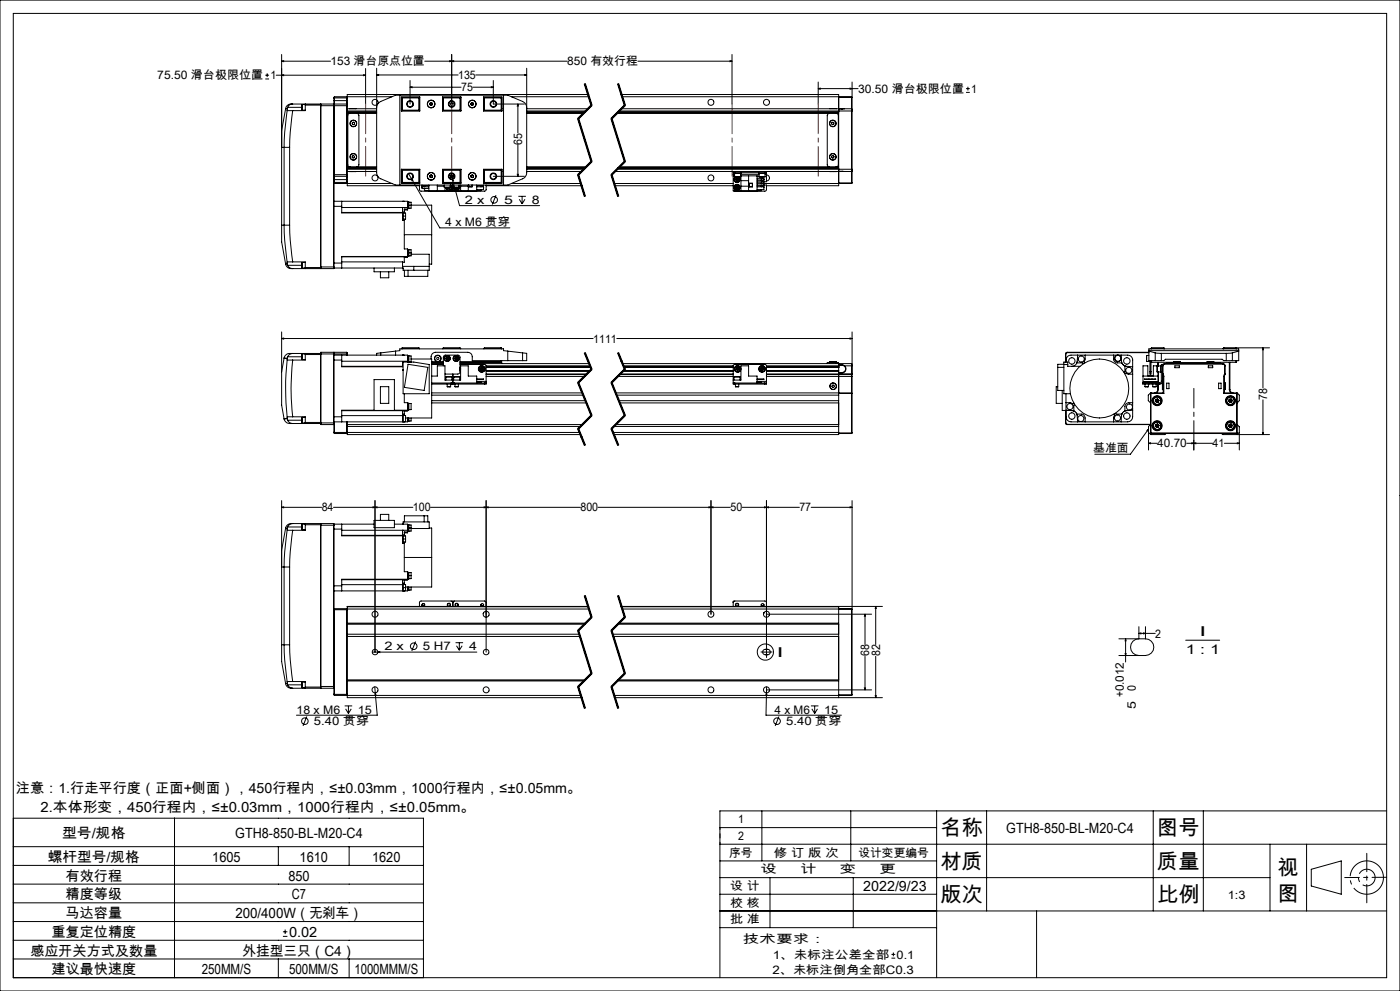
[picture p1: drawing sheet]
<svg xmlns="http://www.w3.org/2000/svg" width="420mm" height="297mm" viewBox="0 0 420 297" stroke-linecap="round" stroke-linejoin="round" font-family="sans-serif">
<g fill="none" stroke="#000" stroke-width=".3">
<path d="M0 0h420v297h-420zM4 4h412v289h-412zM84.5 18.3l.6-.1v.3zM84.5 18.3h14.7M84.5 16.3v51.2M134.9 18.2l.6 .1-.6 .2zM135.5 18.3l.6-.1v.3zM135.5 16.3v14.9M170.2 18.3h-42.8M191.4 18.3h28.2M219 18.2l.6 .1-.6 .2zM219.6 16.3v14.9"/>
<path d="M79.6 23.7h1.1M79.6 22.5h1.1M80.2 22v1.1M82.9 22.5h26.8M84.5 22.5l.6-.1v.3zM85.7 32.6l-1.2 6.6v5h.7M85.7 32.6h.4M86.1 33.1l-.7 6.5-.2 4.6M86.1 33.1l1.7 .1M86.1 32.6v.5M86.3 32.2l-.2 .4M86.3 32.2h4.3"/>
<path d="M87.8 31.2h-.3a1.61 1.61 0 0 0-1.8 1.4M87.8 33.2l-.7 6.5-.2 4.5M87.8 31.2l8.4 .1M87.8 31.2l-.8 .2-.7 .8M90.6 31.3v1.7M90.6 31.3h1M90.6 33h1M91.6 31.2v.3M91.6 31.5v1.7h-3.8M91.6 31.5h4.6M96.2 31.3v.4M96.2 31.7v48.3"/>
<path d="M96.2 31.7h8M96.3 31.2v49.3M96.3 31.2h3.8M96.3 31.2l-.1 .1M100.1 31.2v49.3M100.1 31.2l.1 .1M100.2 31.3v48.7M100.2 30.2v1.1M100.2 29.4h4M100.2 30.2h4M100.3 31.2v21.6M100.3 29v2.2"/>
<path d="M100.3 31.2h3.7M100.3 29l-.1 1.2M100.3 29h3.7M100.3 31.2l-.1 .1M104 31.2v21.6M104 29v2.2M104 31.2l.2 .1M104 29l.2 .2M104.2 31.3v.4M104.2 31.7v20.6M104.2 34h8.8M104.2 33.7h8.8"/>
<path d="M104.2 32.6h8.8M104.2 29h13.4M104.2 33.3h8.8M104.2 33.6h8.8M104.8 32.6h2M105 34l-.5 .2-.1 .3v15l.1 .3 .5 .2M105.7 36.8l.3-.2 .4 .3-.1 .3-.4 .2-.2-.3zM107 34l.5 .2 .2 .3v15l-.2 .3-.5 .2M109.1 22.4l.6 .1-.6 .2zM109.7 20.5v10.7M113 22.5l.6-.2v.3zM113 20.5v31.6l.9 1.3 4.8 2.1h33.6l5.1-2.3 .6-1.5v-31.2"/>
<path d="M113 22.5h24.4M113 32.2l.3-1.1 .6-.5 4.8-2.1h33.6l4.8 2.1 .8 .9 .1 .7M119.9 28.5v27M120.4 32.6h.1M120.4 29.1h5.5v4.2h-5.5zM120.5 29.3v4M120.5 29.3h5.2M120.7 29.2v4M120.7 29.2h5.2M120.7 33.2h5.2M120.7 29.2l-.2 .1M123 26.1l.6-.1v.3z"/>
<path d="M123 24.1v7.1M123 26.1h15.3M125.7 29.3l.1-.1v4l-.1-.2M125.7 33h-5.2l.2 .2M125.7 29.3v3.7M129 31.4l.3 .1M129 31v.4M129.3 30.8l.4 .2M129.3 30.8l-.3 .2M129.7 31.4l-.4 .1M129.7 31v.4M132.8 29.1h5.5v4.2h-5.5z"/>
<path d="M132.8 29.2h5.5M132.8 33.2h5.5M133 29.3v3.7M133 29.3l-.1-.1v4l.1-.2M133 33h5M133 29.3h5M138 29.3l.2-.1v4l-.2-.2M138 29.3v3.7M141.3 31.4l.4 .1M141.3 31v.4M141.7 30.8l.3 .2M141.7 30.8l-.4 .2"/>
<path d="M141.9 26.1h6.1M142 31.4l-.3 .1M142 31v.4M142.7 22.5h15.3M145.1 29.1h5.5v4.2h-5.5zM145.1 29.2h5.3M145.1 33.2h5.3M145.3 29.3v3.7M145.3 29.3l-.1-.1v4l.1-.2M145.3 33h5.2l-.1 .2M145.3 29.3h5.2M147.4 26l.6 .1-.6 .2z"/>
<path d="M148 24.1v7.1h9.3M150.4 29.2v4M150.4 29.2l.1 .1M150.5 29.3v4M150.5 32.6h.1M151.1 28.5v27M153.5 29h23.1M155.4 31.2l.1 .6h-.3zM155.4 31.2v8.6M157.4 22.3l.6 .2-.6 .1zM158 34h17M158 33.7h17.3"/>
<path d="M158 32.6h18.4M158 33.3h17.8M158 33.6h17.4M173.3 35.6l4 12.9M173.6 35.5l4 12.8M175.3 25.2l2 6.4M175.5 25.1l2 6.5-4 4 4 12.8-4 4 2 6.4M175.6 25.1l2 6.4M176.4 28.3h-72.2v3M177.3 31.4l-4 4M177.6 31.7l-4 4M183.3 35.6l4 12.9"/>
<path d="M183.6 35.5l4 12.8M185 34h66.6M185.3 25.2l2 6.4M185.3 33.7h66.3M185.4 33.6h66.2M185.5 25.1l2 6.5-4 4 4 12.8-4 4 2 6.4M185.6 25.1l2 6.4M185.7 33.3h69.7M186.4 28.3h65.2v5M186.4 32.6h66.2M186.6 29h68.8M187.3 31.4l-4 4"/>
<path d="M187.6 31.7l-4 4M245.5 26.6l.6-.2v.3zM245.5 26.6h11.9M245.5 24.6v6.6M248.8 34l-.3 .1-.3 .4v15l.3 .4 .3 .1M249 32.6h1.9M249.5 36.8l.4-.2 .3 .2v.4l-.4 .2-.3-.3zM250.9 34l.4 .2 .2 .3v15l-.2 .3-.4 .2M251.6 33.3v17.4M251.6 29.2h3.8M252.6 32.7h-1v.6M252.6 32.6h.8"/>
<path d="M252.6 32.6v.1M253.3 32.6l-.7 .1M253.3 32.6h2.1M255 26.4l.6 .2-.6 .1zM255.4 33.3h.2M255.4 32.6v.7M255.4 32.6l.2 .2M255.4 29v.2M255.4 29l.2 .1-.2 .1M255.4 29.2v3.4M255.4 33.3v17.4M255.6 24.6v8.2"/>
<path d="M255.6 32.8v.5M255.6 33.3v17.4M289.8 27.7h1.1M289.8 26.6h1.1M290.4 26v1.1M85.2 44.2h1.7M85.2 44.2v23.3M86.9 44.2v23.3M100.2 54.6h4M100.2 52.3h4M100.2 52.7l.1 .1M100.2 53.8h4"/>
<path d="M100.2 54.8l.1 .2M100.3 52.8v2.2M100.3 52.8h3.7M100.3 55h3.7M104 52.8v2.2M104.2 52.3v.4M104.2 52.7v3h21.6M104.2 50h8.8M104.2 50.3h8.8M104.2 51.4h8.8M104.2 55h13.4M104.2 50.7h8.8"/>
<path d="M104.2 50.4h8.8M104.2 52.7l-.2 .1M104.2 54.8l-.2 .2M104.8 51.4h2M105.7 46.7l.4-.1 .3 .3-.1 .4-.4 .1-.3-.3zM120.4 51.4h.1M120.4 50.7h5.5v4.2h-5.5zM120.5 50.7v4M120.5 54.7h5.2M120.5 54.7l.2 .1M120.7 50.8v4M120.7 54.8h5.2"/>
<path d="M120.7 50.8l-.2 .2h5.2M120.7 50.8h5.2M122.6 52.1l.8 1.4M123.4 53.5l.5 .5-.3 .1zM123.4 53.5l8.5 14.8h21.1M125.7 51l.1-.2v4l-.1-.1M125.7 51v3.7M125.8 55.5v1.4l.4 .4 9.4-.1M126.6 55.5v.1h2.1M126.6 56h2.1M126.6 56v.3M126.6 56v.5h2.1"/>
<path d="M126.8 56.5h.4M127.4 55.6v.4l-.4-.3-.4 .3M127.4 56.5v.6h1.3M128.7 55.5v1.7h14.3v-1.7M129 53l.3 .2M129 52.6v.4M129.3 52.5l.4 .1M129.3 52.5l-.3 .1M129.7 53l-.4 .2M129.7 52.6v.4M131.2 55.5v1.7M131.2 55.8h2.1"/>
<path d="M132.8 50.7h5.5v4.2h-5.5zM132.8 54.8h5.5M132.8 50.8h5.5M133 51v3.7M133 54.8v.1M133 51l-.1-.2v4l.1-.1M133 51h5M133 54.7h5M133.3 56.1h1.8M133.3 55.5v.6M133.5 56.2v1M133.7 54.8v.1"/>
<path d="M134.2 56.2l.1 .3M134.3 56.5l.5 .1M134.6 56.2l-.3 .3M134.7 56.2l.1 .4M134.8 56.2l.3 .1M135.1 55.5v.6M135.1 55.9v.4M135.1 53h.3zM135.1 53l.3 .2M135.1 56.3l-.3 .3M135.2 53.1l.1 .1M135.2 55.5a.89 .89 0 0 1-.2 1.4 .89 .89 0 0 1-1.2-.7 .91 .91 0 0 0 1.3 .8 .91 .91 0 0 0 .2-1.5"/>
<path d="M135.3 52l.4 1.7M135.4 53h.1M135.4 52.7h.5M135.4 52.4v.6M135.7 53.7l.3 .5-.3 .1zM135.7 53.7l2.2 7.9h24M135.9 52.6v.5M135.9 55.5v1.7M135.9 56.1h1.8M135.9 55.5v.6M136.6 56.2v.2M136.6 56.4l.5 .2"/>
<path d="M136.9 56.2l-.3 .2M137 56.2l.1 .4M137.1 56.2l.4 .1M137.3 54.8v.1M137.4 56.2l.1 .1M137.5 56.3l-.4 .3M137.7 55.6a.9 .9 0 0 1-.4 1.4 .9 .9 0 0 1-1.2-.8 .87 .87 0 0 0 1.1 .8 .87 .87 0 0 0 .5-1.3M137.7 55.5v.6M138 51l.2-.2v4.1M138 51v3.7M138 54.8v.1M138 54.7l.2 .1"/>
<path d="M138.2 55.5v1.7M138.2 55.8h2.3M140.5 55.5v1.7M140.6 55.5v.5h1v-.5M140.6 55.5v.5M141.3 53l.4 .2M141.3 52.6v.4M141.6 55.5v.5M141.7 52.5l.3 .1M141.7 52.5l-.4 .1M142 53l-.3 .2M142 52.6v.4"/>
<path d="M143 56h2.1M144.3 55.6v.4l.4-.3 .4 .3M144.3 56.8v.3h-1.3M145.1 56v.3M145.1 50.7h5.5v4.2h-5.5zM145.1 55.5v.1h-2.1M145.1 56v.8h-2.1M145.1 54.8h5.3M145.1 50.8h5.3M145.3 51v3.7M145.3 51l-.1-.2v4l.1-.1M145.3 54.7h5.2"/>
<path d="M145.8 55.5v1.4l-.3 .4-9.4-.1M145.8 55.7h28.6M148 52.8h9.3M148.8 58.5l-1.1 2.8M150.4 50.8v4M150.4 50.8l.1 .2h-5.2M150.5 50.7v4M150.5 51.4h.1M150.5 54.7l-.1 .1M153.5 55h20.7M155.2 52.2h.3l-.1 .6zM155.4 43.4v9.4"/>
<path d="M155.5 58.8h2.3M155.8 59.7l.8 1.4M156.6 58.8v2.3M157.5 59.7l-.9 1.4M158 50h17.9M158 50.3h17.5M158 51.4h16.4M158 50.7h17.1M158 50.4h17.5M173.3 52.5l2 6.4M173.6 52.3l2 6.5M177.3 48.3l-4 4"/>
<path d="M177.6 48.5l-4 4M183.3 52.5l2 6.4M183.6 52.3l2 6.5M184.3 55h35.7M184.4 55.7h35.6M184.5 51.4h35.5M185.1 50.7h70.3M185.5 50.4h66.1M185.6 50.3h66M185.8 50h65.8M187.3 48.3l-4 4M187.6 48.5l-4 4"/>
<path d="M220 51.4h.5M220 51.7h.5M220 51.7v.5M220 51.4v.3M220 52.2v5h7.1v-4.5h-4.9M220 52.7h.4M220 52.2h.4M220.3 51.7v.3h2v-.3M220.4 53h1.7M220.4 53h1.8M220.4 52v1M220.5 51.4v.3"/>
<path d="M220.5 51.4h8.9M220.5 51.7h8.9M220.6 53.8l.3 .5M220.7 55.9v.5M220.7 55.9l.9 .4M220.7 53a.91 .91 0 0 0-.3 1.4 .91 .91 0 0 0 1.4 0 .91 .91 0 0 0-.3-1.4 .89 .89 0 0 1 .3 1.3 .89 .89 0 0 1-1.4 0 .89 .89 0 0 1 .4-1.3M220.7 56.4l.5 .2M220.8 53.4h.5M220.8 53.4l-.2 .4M220.8 53.4l.3 .4M221.1 55.6l-.4 .3M221.1 55.6l.4 .2"/>
<path d="M221.1 55.6l.1 1M221.1 53.8l-.2 .5M221.1 53.8l.3 .4M221.3 53.4l.3 .4M221.3 53.4l-.2 .4M221.4 54.2l-.5 .1M221.5 55.8l.1 .5M221.5 55.8l-.8 .6M221.6 56.3l-.4 .3M221.6 53.8l-.2 .4M221.6 53.8h-1M222.1 53h.1"/>
<path d="M222.2 52v1M222.2 52.2h5.5M222.3 52.7v4.5M222.3 55.8h2.3M222.3 54.1h2.3M224.6 52.7v4.5M224.7 54.9h1v1.1h-1zM224.7 55h1v1M227.1 53.4h2.1v.5M227.1 54.3h2.1v.5h-2.1M227.1 55.1h2.1v.5h-2.1M227.1 56h2.1"/>
<path d="M227.1 53.9h2.1M227.1 52.8h.6M227.6 51.7v.3h2v-.3M227.7 53h1.8M227.7 52v1M228.4 55.6v.4l.4-.3 .4 .3M228.4 53v.4M228.4 54.8v.3M228.4 56.8v.3h-1.3M228.4 55h27M228.6 53.4h.4M229.2 53.9a.41 .41 0 0 1-.4 .3 .41 .41 0 0 1-.4-.3v.4"/>
<path d="M229.2 53.7v.2M229.2 56v.3M229.2 55.5h.7v1.4l-.3 .4-9.4-.1M229.2 56v.8h-2.1M229.2 53.8h.1M229.4 51.4h.5M229.4 51.7h.5M229.4 51.4v.3M229.5 53h.1M229.5 52v1M229.5 52.2h.4M229.9 52.4a.9 .9 0 0 1 1 .9 .9 .9 0 0 1-1 .9"/>
<path d="M229.9 51.7v.5M229.9 51.4v.3M229.9 52.2v2.3h-.7M229.9 51.4h22.7M249 51.4h1.9M249.6 46.7l.4-.1 .2 .4-.1 .3-.4 .1-.3-.3zM251.6 50.7v5h-21.7M251.6 50.7v.6h1M251.6 54.8h3.8M252.6 51.3l.7 .1M252.6 51.4h.8M252.6 51.3v.1"/>
<path d="M253.3 51.4h2.1M255.4 50.7h.2M255.4 50.7v.7M255.4 54.8h.2M255.4 54.8v.2M255.4 51.4v3.4M255.6 50.7v.5M255.6 51.2l-.2 .2M255.6 54.8l-.2 .2M255.6 51.2v3.6M84.5 67.5v5l1.2 6.6M84.5 67.5h.7"/>
<path d="M85.2 67.5h1.7M85.2 67.5l.2 4.6 .7 6.5M85.7 79.1a1.8 1.8 0 0 0 2.1 1.4M86.1 78.6v.5M86.1 79.1l.2 .4M86.1 79.1h-.4M86.3 79.5l.4 .6 1.1 .4M86.3 79.5h4.3M86.9 67.5l.2 4.5 .7 6.5M87.8 78.5l-1.7 .1M87.8 78.5h3.8v1.7M90.6 78.7v1.6"/>
<path d="M90.6 78.7h1M100.2 60.3h2.3M100.2 61.8h2.3M100.2 78.8h2.3M102.5 60.3v1.5M102.5 78.8v1.5M102.5 60.3h19.8v2.6h-1M102.5 61.8v2h18.3M102.5 63.7h18.3M102.5 78.5h18.3M102.5 62.2h19.8M120.8 63.8v1"/>
<path d="M120.8 63.8h.2v2h-.2M120.8 64.8v1.3h.5M120.8 63.7v.1M120.8 62.2h.1M120.8 62.2v1.5M120.8 62.2v.1M120.8 78.5v1.8M120.8 60.3h.2M120.8 64.8h.9M120.8 79.8h8M120.8 63.6h.5M121 63.8h.7v1"/>
<path d="M121 60.3h.1M121.3 65.7v.4M121.3 63.6v.2M121.3 66.1v8.5h1v2.3M121.3 70.3h8.2M121.7 64.8v.9h-.7M122.3 76.9l-19.8 .1M122.3 74.8h.4v2M122.3 61.5h7.2v8.8M122.3 77.1h-1v1.5l-.5-.1M122.3 62.6h-1v1M122.3 60.5h.4v2h-.4"/>
<path d="M122.3 76.9h-19.8v1.9M122.3 75.8h1M122.4 74.8v2M122.4 60.5v2M122.7 74.9h.6v.9M122.7 60.6h.6v1.8h-.6M123.3 75.8v.9l-1 .1M123.3 76.2h5.5v4.8h-7.9v-.7h-20.7M124.1 79.8v1.2M129.5 70.3v8.9h-.7M84.5 99.5v11.9M90.6 80.3h1"/>
<path d="M91.6 80.2v.3M91.6 80.2h4.6M96.2 80.4l-8.4 .1M96.2 80v.4M96.2 80h4M96.2 80.4l.1 .1M96.3 80.5h3.8M100.2 80l-.1 .5M112.2 80.3v1.2h6.1v-1.2M114.1 81.5v1.8h2.5v-1.8M121.3 81v1.8h7v-1.8M122.4 81v1.8"/>
<path d="M255.6 99.5v12.6M84.5 101.5l.6-.2v.3zM84.5 101.5h93.4M84.5 111.4v10l.7 4.2M85.2 107.3h.1M85.2 107.3l.9 .1M85.2 107.3l-.7 4.1M86.1 107.8l1.7 .1M86.1 107.8a80.7 80.7 0 0 0 0 17.2M86.1 107.4v.4M86.3 106.9l-.2 .5M86.3 106.9h4.3"/>
<path d="M87.8 105.9h-.3a1.84 1.84 0 0 0-2.3 1.4M87.8 107.9a73.4 73.4 0 0 0 0 17M87.8 105.9a1.76 1.76 0 0 0-1.5 1M87.8 105.9h8.4M90.6 106.9v.9M90.6 106.1v.8M90.6 106.1v1.7M90.6 106.1h1M90.6 107.8h1M91.6 105.9v.4M91.6 106.3v1.6h-3.8M91.6 106.3h4.6"/>
<path d="M96.2 106.1h8M96.2 106.3v20.3M96.3 105.6l-.1 .7M96.3 105.6v21.6M96.3 105.6h3.8M100.1 105.6v21.6M100.1 105.6l.1 21.1M100.2 106.4h22.1v1.9M100.2 107.9h2.3M100.3 105.6v.8M100.3 105.6h3.7M100.3 105.6l-.1 .2"/>
<path d="M102.5 106.4v1.5M102.5 107.9v2h18.3v-1.4h3.3l4.7 .8v8.7h-7.9v-9.5M102.5 109.8h18.3M102.5 108.3h19.8M104 105.6v.8M104 105.6l.2 .5M104.2 106.1v.3M112.2 113.8h6.1v9.2h-6.1zM114.1 115.9h2.5v5h-2.5zM114.2 105.8l-1.2 .1v.5M114.2 105.8v.6M118.7 105.2v1.2"/>
<path d="M118.7 105.2l1.2-.1v-.5h31.2v.5l1.2 .1M118.7 105.2l-4.5 .6M120.5 104.4h5.3M120.5 104.4v.2M120.7 104.2h5l.1 .2M120.7 104.2v.4M120.7 104.2l-.2 .2M120.8 106.4h.1M120.9 110.7h-.1l.1 .3M121 106.4h.1M121.3 118v2.7h1v2.4h-19.8M122.3 106.6h.4v2"/>
<path d="M122.3 108.3v.2M122.4 109.2l5.9 .9-1.1 6.9-5.9-.9zM122.4 106.6v1.9M122.7 106.7h.6v.9M123.3 107.6h6.2v17.7h-7.8M123.3 107.6v.9M125.8 104.4v.2M129.3 107.6a1.55 1.55 0 0 1 1.4-2h9.6a1.33 1.33 0 0 1 1.4 1.3v1.2h15.1M129.5 118.4h45.4M129.5 117.8h45.2M129.5 109h3.5M129.5 114.8h5.8"/>
<path d="M129.5 115.1h5.8M129.5 109.2h3.5M129.5 112.7h1.7v-3.1h2.3v4.3h4.7v-4.3h2.3v3.1h2.5v2.1M129.5 108.6h3.5M129.5 108.4h3.5M132.9 104.4l.1-.2h5l.2 .2M132.9 104.4h5.3M132.9 104.4v.2M133 109.6v-2.5l.4-.6 4.1-.1 .4 .3v5.1l-.6 .3h-3.8M133.7 107.5l.2 .4M133.8 112.9h.1M133.8 113h1.8"/>
<path d="M133.8 113v.9M133.8 112.9l1.8 .1M133.9 107h.5M133.9 107l-.2 .5M133.9 107l.3 .4M134.2 115.9h1M134.2 115.1v.8M134.2 107.4h.5M134.2 107.4l-.3 .5M134.2 107.4l.2 .4M134.2 107.4l-.5 .1M134.4 107l.3 .4"/>
<path d="M134.4 107l-.2 .4M134.4 107.8l-.5 .1M134.7 107.4l-.3 .4M135.2 115.1v.8M135.3 114.8h1M135.3 115.1h.6M135.3 114.8v.3M135.6 113v.9M135.9 115.1h.4M135.9 112.1v3M136.1 112.9h.1M136.1 113h1.8"/>
<path d="M136.1 113v.9M136.1 112.9l1.8 .1M136.3 114.8h9M136.3 115.1h9M136.3 114.8v.3M136.3 107.5l.3 .4M136.5 115.9h1M136.5 115.1v.8M136.6 107h.5M136.6 107l-.3 .5M136.6 107l.5 .8M136.8 107.4h.5"/>
<path d="M136.8 107.4l-.2 .5M136.8 107.4l-.5 .1M137.1 107l.2 .4M137.1 107l-.3 .4M137.1 107.8l-.5 .1M137.3 107.4l-.2 .4M137.5 115.1v.8M137.9 113v.9M138 110l.2 .5-.2 .6M138 109.2l7.7 .2 .1 4.9M138 110.2v.7M138 110.3v.5"/>
<path d="M138 109h38.7M138 108.4h12.4M138.2 104.4v.2M143 114.4h1.3v.2h-1.3M143 113.6h2.1l-2.1 .1M143 114.3h2.8M144 110.3l.1 .5M144 110.3l1 .5M144.1 110.8l.4 .3M144.5 110.1l-.5 .2M144.5 110.1l.4 .2M144.5 110.1v1"/>
<path d="M144.9 110.3l.1 .5M144.9 110.3l-.8 .5M145 110.8l-.5 .3M145.2 104.4h5.3M145.2 104.4v.2M145.3 114.8h.5M145.3 114.8v.3M145.8 114.8v.3h-.5M145.8 114.3v.5M145.8 110h31.3M145.8 111.2h31.2M145.8 110.1h31.4"/>
<path d="M145.8 111.1h31.3M145.8 109.6h31.2M145.8 112.1h30.3M145.8 112.3h30.1M145.8 112.8h29.5M145.8 109.9h31.3M145.8 111.2h31.1M150.4 104.2h-5.1l-.1 .2M150.4 108.4l.1 .2h-12.5M150.4 104.2v.4M150.4 108.1v.3M150.4 104.2l.1 .2"/>
<path d="M150.5 104.4v.2M150.5 108.1v.9M152.3 105.2v2.9M152.3 105.2l4.5 .6M156.8 105.8l1.2 .1v2.2h-1.2M156.8 105.8v2.3M173.3 114.7l4 9.9M173.6 114.6l4 9.8M175.3 105.8l2 4.9M175.5 105.8l2 4.9-4 4 4 9.8-4 4 2 4.9M175.6 105.7l1 2.5M176.6 108.2l1 2.4z"/>
<path d="M177.3 110.6l-4 4M177.6 110.8l-4 4M183.3 114.7l4 9.9M183.6 114.6l4 9.8M184.7 117.8h70.7M185 118.4h66.6M185 101.5h70.6M185.3 105.8l2 4.9M185.3 112.8h34.7M185.5 105.8l2 4.9-4 4 4 9.8-4 4 2 4.9M185.6 105.7l2 4.9M185.9 112.3h34.1"/>
<path d="M186.1 112.1h33.9M186.7 109h68.7M186.9 111.2h33.1M187 111.2h33M187 109.6h33M187.1 111.1h32.9M187.1 109.9h32.9M187.1 110h32.9M187.2 110.1h32.8M187.3 110.6l-4 4M187.6 110.8l-4 4M220 114.8h.5"/>
<path d="M220 113.9h2.3v-4.3h2.3v3.1h2.5v2.1M220.2 113h.2M220.2 113v.9M220.4 112.9l-.2 .1M220.4 112.9h1.6M220.5 114.8v.3M220.5 114.8h8.9M220.5 115.1h8.9M220.6 115.9h1M220.6 115.1v.8M220.8 110.8l.4 .3M220.9 110.3l-.1 .5"/>
<path d="M220.9 110.3l.4 .3M221.3 110.6l-.5 .2M221.3 110.6l-.1 .5M221.3 110.6l.4 .2M221.3 110.1l-.4 .2M221.3 110.1l.4 .2M221.3 110.1v.5M221.6 115.1v.8M221.7 110.8l-.5 .3M221.7 110.3v.5M221.7 110.3l-.4 .3M222 113h.1"/>
<path d="M222 113v.9M227.1 114.4h1.3v.2h-1.3M227.1 113.6h2.1l-2.1 .1M227.1 114.3h2.8M228.2 110.3v.5M228.2 110.3l.4 .3M228.2 110.8l.4 .3M228.6 110.1l-.4 .2M228.6 110.1l.4 .2M228.6 110.1v1M228.6 110.6l-.4 .2M228.6 110.6l.5 .2"/>
<path d="M229 110.3l.1 .5M229 110.3l-.4 .3M229.1 110.8l-.5 .3M229.4 114.8h.5M229.4 114.8v.3M229.9 109.9l21.7 .1M229.9 111.2h21.7h-21.7M229.9 114.3v-4.7l-.3-.3-9.1-.1-.5 .4v5.5h.5M229.9 114.8v.3h-.5M229.9 114.3v.5M229.9 110h21.7M229.9 110.1h21.7"/>
<path d="M229.9 111.1h21.7M229.9 109.6h21.7M229.9 112.3h25.5M229.9 112.8h25.5M248.8 108.4h2.1M248.8 108.7h2.7v.3M248.8 108.7h-.6v.3M248.8 108.4v.6M248.9 108.7h1.9M249.8 115.4h.4l.1 .4-.2 .3h-.4l-.1-.4zM250.9 108.4v.6M251.6 109.6v20.6h-67.4"/>
<path d="M251.6 110h.1M251.6 117.9h3.8M251.6 111.8h1M251.6 111.7h1M251.6 109.5h1M252.6 109.3h-1v-.3v.6M252.6 109.5l.7 .2M252.6 109.3l.7 .3M252.6 109.3v.2M252.6 111.7v.1M253.3 109.7a1.09 1.09 0 0 1 .3 1.2 1.09 1.09 0 0 1-1 .8M253.3 109.6a1.19 1.19 0 0 1 .4 1.3 1.19 1.19 0 0 1-1.1 .9"/>
<path d="M253.3 109.6h2.1M253.3 109.6v.1M255 101.3l.6 .2-.6 .1zM255.4 117.8v.1M255.4 117.8l.2 .1h-.2M255.4 109v.6M255.4 109l.2 .1v.5h-.2M255.4 112l.2 .1M255.4 112v.3M255.4 112.8h.2M255.4 112.3v.5M255.4 109.6v2.4"/>
<path d="M255.4 112.8v5M255.4 117.9v11.8M255.4 112l-25.5 .1M255.6 112.1l-.2 .2M255.6 112.1v.7M255.6 112.8v16.9M317.3 110.1h1.9M317.3 115.9h-.4v5h1.8M318.7 117v6h2.2M319.2 109.2h-1.9v7.8h1.9M319.2 109.3h1.1M319.7 106.1h.1"/>
<path d="M319.7 106.1v2.4M319.8 106.1v2.4M319.8 118v6.9a1.57 1.57 0 0 0 1.5 1.5h2.8M320.1 105.6l-.4 .5M320.1 105.7l-.3 .4M320.1 105.6h24.6M320.1 105.6v.1M320.1 105.7h24.6M323 108.8a1.55 1.55 0 0 1-1.4 1M323 108.8h1.8l.2 .2M323.3 106.4l-.3 2.4M324 109.8h-3.7v-1.3h-1.1v9.5h1.9"/>
<path d="M325.5 106.4v1.3l-.3 .7 .2 .4M334.1 106.4v1.2a1.21 1.21 0 0 0 1.1 1.2h1.3l1 .9M335.2 106.4h-13.9a1.62 1.62 0 0 0-1.5 2.1M335.5 106.4h2.8a1.45 1.45 0 0 1 1.5 1.5v13.9M336.3 106.4l.1 1.2a1.83 1.83 0 0 0 1.1 2.1M337.5 112l.3-.2 .6 .3h1.4M337.5 109.7v1.7l-.3 .2M337.5 109.7l2.3 .2M342.9 112.7h4.6M343 114.4h4.3v.2h-4.3zM343.3 113.6l.9 .1zM343.4 114.8h-.6v.3h.6"/>
<path d="M343.4 114.8h4.5M343.4 115.1h1.3M343.4 114.8v.3M343.5 115.9h1M343.5 115.1v.8M344 106.5v1.8M344 108.3h1M344 106.5h.7M344.5 113.6l.5 .1zM344.5 115.1v.8M344.7 115.1h1M344.7 114.8v.3"/>
<path d="M344.7 105.1h26.9M344.7 105.2l1.9 .6M345 111.4v.7h.3v-.7M345 111.4h.3M345 108.1v3.3M345.2 117.9v-.1l.1 .1M345.2 117.9h.1M345.2 117.9v11.8M345.3 117.9h3.8M345.3 104.4h4M345.3 104.4v.2M345.3 108.1v3.3"/>
<path d="M345.3 117.9v11.8M345.3 108.4l.2 .2M345.3 113.6l.6 .1zM345.5 104.2h3.6M345.5 108.6h6.6M345.5 104.2l-.2 .2M345.5 104.2v.4M345.5 108.1v.5M345.7 115.1h2.2M345.7 114.8v.3M345.8 115.9h1.1M345.8 115.1v.8"/>
<path d="M346.2 113.6l.5 .1zM346.6 105.8l1.8 .1M346.6 108.1h1.8M346.6 108.1h-1.9v-3.5h26.9v3.5h-1.9M346.6 105.8v2.3M346.7 119.7l-.1 .5M346.7 119.7l.8 .8M346.9 115.1v.8M347.1 109.7l.1 1.8zM347.2 111.5h1M347.3 116.8a.96 .96 0 0 1-1 1M347.3 116.8h.2"/>
<path d="M347.3 108.6v1M347.3 115.1v1.7M347.3 119.6l.4 .4M347.3 119.6l-.6 .1M347.3 119.6l-.2 .5M347.5 111.5v3.3M347.5 116.8l-.6 1M347.5 108.6v1.1M347.5 115.1v1.7M347.7 120l-.2 .5M347.7 120l-.6 .1M347.9 114.8v.3"/>
<path d="M348.2 109.7l-2.2-.1v3h-1.7v-3h-1.4v5.2M348.4 109.6h-.2v1.9h.2M348.4 114.3l-.5 .5M348.4 114.3h.4M348.4 105.9h19.5M348.4 108.1h.7l.5-.4h17l.5 .4h.8M348.4 109.7h.4M348.4 105.9v2.2M348.4 109.7v4.6M348.7 114.8l.1 2M348.7 114.8h.1M348.8 114.8h-.1"/>
<path d="M348.8 112.1v.2M348.8 114.3a.79 .79 0 0 1-.9 .8M348.8 109.6v-.4h-.4v.5M348.8 112h.1M348.8 109.6h.1M348.8 112v.3M348.8 114.8v2M348.8 116.8h.1M348.8 114.8h.1M348.8 109.6v4.7M348.8 112.3l.2 .5M348.9 112v.1"/>
<path d="M348.9 109.6v2.4M348.9 114.8h.1M348.9 112.1l.2 .7M348.9 112.1l-.1 .2M348.9 114.8v2M349 116.7l-.1 .1M349 112.8h.1M349 117.8l.1 .1M349 117.8h-3.8l-.7 .6v1.7l.7 .7M349 112.8v5M349.1 104.2v.4M349.1 112.8v5.1"/>
<path d="M349.1 104.2l.2 .2M349.3 104.4v.2M349.4 109v.1M349.4 109.1l-.5 .5M349.4 109l-.5 .1-.1 .5M349.4 109h17.5M349.4 109.1h17.5M350 114.8h.7v1.7h-.7zM350.8 108.7h-.7v.3M350.8 108.7h14.7M350.8 108.7v.3M352.1 108.4h2.1"/>
<path d="M352.1 108.6l.1 .1M352.1 108.6h2.1M352.1 108.4v.3M352.5 109.6h1.3v.6h-1.3zM354.2 108.6l-.1 .1M354.2 108.4v.2M362.1 108.4h2M362.1 108.6l.1 .1M362.1 108.6h2M362.1 108.4v.2M362.5 109.6h1.3v.6h-1.3zM364.1 108.4v.2"/>
<path d="M364.1 108.6h6.7M365.5 108.7h.6v.3M365.5 108.7v.3M365.6 114.8h.7v1.7h-.7zM366.9 109.1l.5 .5M366.9 109v.1M366.9 109l.4 .1 .2 .5M367 104.4h4M367 104.4v.2M367.1 112.8h.2M367.1 117.9h3.9M367.1 104.2v.4"/>
<path d="M367.1 112.8v5.1M367.1 104.2l-.1 .2M367.3 116.7v.1M367.3 117.8l-.2 .1M367.3 117.8h3.9l.6 .6v1.7l-.6 .7M367.3 112.8v5M367.3 114.8h.1M367.3 112.1l.2 .2M367.3 112.1l-.2 .7M367.3 114.8v2M367.3 116.8h.2M367.3 114.8h.2"/>
<path d="M367.4 112l-.1 .1M367.4 112h.1M367.4 109.6h.1M367.4 109.6v2.4M367.5 112.3l-.2 .5M367.5 114.8v2M367.5 112.1v.2M367.5 112v.3M367.5 109.6v2.5M367.9 108.1h1.8M367.9 105.9v2.2M368.8 119.7l-.2 .5"/>
<path d="M368.8 119.7l.7 .8M368.8 116.8l.6 1M368.8 116.8h.2M368.8 108.6v8.2M369 116.8a.96 .96 0 0 0 1 1M369 108.6v8.2M369.3 119.6l-.5 .1M369.3 119.6l.4 .4M369.3 119.6l-.2 .5M369.7 105.8l-1.8 .1M369.7 120l-.2 .5M369.7 120l-.6 .1"/>
<path d="M369.7 105.8v2.3M370.8 108.1v.5M371 117.9v-.1l.2 .1M371 117.9h.2M371 104.4l-.2-.2v.4M371 104.4v.2M371 108.1l-.2 .5M371 117.9v11.8M371.2 117.9v11.8M371.6 105.2l-1.9 .6M378.9 104.2v12.1M378.9 119.8v10.4"/>
<path d="M378.9 104.2l.1 .6h-.3zM380.9 104.2h-13.8M85.2 125.6a2.06 2.06 0 0 0 2.6 1.3M85.2 125.6h.1M86.1 125v.4M86.1 125.4l.2 .5M86.1 125.4l-.9 .2M86.3 125.9l.6 .7 .9 .3M86.3 125.9h4.3M87.8 124.9l-1.7 .1M87.8 124.9h3.8v1.7M87.8 126.9h8.4"/>
<path d="M90.6 125.9v.8M90.6 125.1v.8M90.6 125.1v1.6M90.6 125.1h1M90.6 126.7h1M91.6 126.6v.3M91.6 126.6h4.6M96.2 126.6l.1 .6M96.2 126.7h4M96.3 127.2h3.8M100.2 126.7v.5M100.2 129.5h4"/>
<path d="M100.2 124.9h2.3M100.2 127.2h-.1M100.2 127.2l.1 2.7M100.3 129.9h3.7M100.3 126.4v3.5M102.5 124.9v1.5M102.5 124.6h18.3M104 126.4v3.5M104.2 126.4v3.8h69.9M104.2 127.2h70.5M104.2 127.8h69.9M104.2 129.6h69.7"/>
<path d="M104.2 129.7l-.2 .2M112.2 122.9h-9.7v2M118.3 122.9h4M120.8 123.1h.1M120.8 123.1v1M120.8 124.6v1.8M120.8 124.5h.2v1.9M120.8 124.1v.5M120.8 124.1h.5M121 124.5h.7v1.9h-.7M121.3 124.1v.4M121.3 126.4h.1"/>
<path d="M122.3 120.9h.4v1.9l-.4 .1M122.3 123.2h-1v.9M122.3 125.3v1.1h-22.1M122.4 120.9v2M122.4 125.3v1M122.7 120.9h.6v1.9h-.6M122.7 125.3v1h-.4M123.3 125.3v.9h-.6M129.5 120.1h46.1M129.5 120.8h46.4M173.3 128.6l2 4.9M173.6 128.4l2 4.9"/>
<path d="M177.3 124.4l-4 4M177.6 124.6l-4 4M183.3 128.6l2 4.9M183.6 128.4l2 4.9M183.9 129.6h67.7M184.1 127.8h67.5M184.7 127.2h66.9M185.6 120.1h66M185.9 120.8h65.7M187.3 124.4l-4 4M187.6 124.6l-4 4M251.6 129.7h3.8"/>
<path d="M251.6 129.9h3.8M255.4 129.7v.2M255.4 129.7h.2M255.6 129.7l-.2 .2M319.7 126.7l.4 .5M319.7 126.7h.1M319.7 123v3.7M319.8 126.7l.3 .5M319.8 123v3.7M319.8 120.7h1.4l.6 .3 .4-.2M319.8 122.9l2.4 .3M320.1 127.2h25.1l-.6 .6v7.1"/>
<path d="M320.1 127.2h.1M320.1 127.2h25.1M322.1 123.2l.4 .2M322.2 123.2l.8 .9M322.4 121.3l-.2 .1v1.8M322.9 123.8l.1 .3M323 124.1h1.4a1.14 1.14 0 0 1 1.1 1.2v1.1M323 124.1l.3 2.3M334.2 124.1l.2 .3-.3 .6v1.4M334.6 123.8l.2 .3h1.7M336.5 124.1l-.2 2.3M336.8 123.8l-.3 .3"/>
<path d="M337.5 123.2l-1 .9M337.5 123.2l-.4 .2M339.8 120.7h-1.2a1.21 1.21 0 0 0-1.1 1.1v1.4M339.8 122.9l-2.3 .3M339.8 122.1v2.8a1.51 1.51 0 0 1-1.5 1.5h-13.9M344.1 129l.5-.4-.3 .6zM344.6 129.6l.6 .6h4.3l.3-.3M344.6 128.6l-5.5 7.5h-10.7M344.6 132.9l.6-.2v.3zM344.6 132.9h2.6M345.2 129.7h.1M345.2 129.7l.1 .2"/>
<path d="M345.3 129.7v.2M345.3 129.7h25.7M345.3 129.9h25.7M346.6 120.2l.4 .4M346.6 127.7l.4 .5M346.7 127.2l-.1 .5M346.7 127.2l.8 .8M347.1 120.1l-.1 .5M347.1 120.1l-.5 .1M347.3 127l-.6 .2M347.3 127l.4 .5M347.3 127l-.3 1.2"/>
<path d="M347.5 120.5l-.5 .1M347.5 128l-.5 .2M347.7 127.5l-.2 .5M347.7 127.5l-1.1 .2M356 132.9h7.8M357.5 132.7l.6 .2-.6 .1zM358.1 132.9l.6-.2v.3zM358.1 132v2.9M366.5 129.9l.3 .3h14.1M367.3 132.9h4.5M368.6 127.7l.4 .5M368.6 120.2l.4 .4"/>
<path d="M368.8 127.2l-.2 .5M368.8 127.2l.7 .8M369.1 120.1l-.1 .5M369.1 120.1l-.5 .1M369.3 127l.4 .5M369.3 127l-.5 .2M369.3 127l-.3 1.2M369.5 128l-.5 .2M369.5 120.5l-.5 .1M369.7 127.5l-.2 .5M369.7 127.5l-1.1 .2M371 129.7h.2"/>
<path d="M371 129.7v.2M371.2 129.7l-.2 .2M371.2 127.2l.6 .7v7M371.2 132.7l.6 .2-.6 .1zM371.8 129.6l-.6 .6M378.7 129.6h.3l-.1 .6zM84.5 152l.6-.1v.3zM84.5 152h12M84.5 150v43.2M85.7 158.3l-1.2 6.6v5h.7M85.7 158.3l.4 .1M86.1 158.8l-.7 6.6-.2 4.5"/>
<path d="M86.1 158.8l1.7 .1M86.1 158.4v.4M86.3 157.9l-.2 .5M86.3 157.9h4.3M87.8 156.9h-.3a1.7 1.7 0 0 0-1.8 1.4M87.8 158.9l-.7 6.5-.2 4.5M87.8 156.9l8.4 .1M87.8 156.9a1.64 1.64 0 0 0-1.5 1M90.6 157.1v1.6M90.6 157.1h1M90.6 158.7h1M91.6 156.9v.4"/>
<path d="M91.6 157.3v1.6h-3.8M91.6 157.3h4.6M96.2 157v.4M96.2 157.4v48.3M96.2 157.4h4M96.3 156.9v49.4M96.3 156.9h3.8M96.3 156.9l-.1 .1M100 152h23.9M100.1 156.9v49.4M100.1 156.9l.1 .5M100.2 157.4l.1 51"/>
<path d="M100.2 157.1h12M100.2 158.6h2.3M102.5 158.6v2l18.5-.1v2h-.2M102.5 157.1v1.5M102.5 158.9h19.8M111.9 151.9l.6 .1-.6 .2zM112.2 156h6.1v2.1h-6.1zM112.5 152l.6-.1v.3zM112.5 150v45.4M114.1 156v-1.8h2.5v1.8M118.3 157.1h4v2.6h-1M120.8 158.9h.1"/>
<path d="M120.8 158.9v1.4M120.8 157.1h.1v-.7h7.9v2h-5.5M121.3 156.4v-1.8h7v1.8M122.3 159.4h-1v.9M122.3 157.3h.4v1.9h-.4M122.3 158.3h1M122.4 157.3v1.9M122.7 157.3h.6v1M123.3 158.3v.9h-.6M127.2 154.6v1.8M128.8 158.3h.7v8.8M145.2 151.9l.6 .1-.6 .2z"/>
<path d="M145.8 152l.6-.1v.3zM145.8 150v45.4M174.1 152h-44.9M179.4 152h39.7M212.7 151.9l.6 .1-.6 .2zM213.3 152l.6-.1v.3zM213.3 150v34.1M229.3 151.9l.6 .1-.6 .2zM229.9 152l.6-.1v.3zM229.9 150v43.7M239.8 152h-17.1M243.3 152h12.3"/>
<path d="M255 151.9l.6 .1-.6 .2zM255.6 150v58.2M85.2 169.9h1.7M85.2 169.9v23.3M86.9 169.9v23.3M100.2 175.6h2.3M102.5 175.6v1.5M102.5 175.2h18.3M102.5 160.4h18.3M120.8 161.5v1.3h.5M120.8 160.4v1.1M120.8 161.5h.1"/>
<path d="M120.8 173.7h.1M120.8 173.7v1.1M120.8 175.2v1.9M120.8 175.1h.2v2M120.8 160.3v.1M120.8 174.8v.4M120.8 161.5h.9M120.8 174.8h.5M120.8 160.3h.5M120.8 176.1h.9M121 160.6h.7v.9M121 175.2h.7v.9"/>
<path d="M121.3 162.5v.3M121.3 174.8v.4M121.3 160.3v.3M121.3 162.8v8.5h1v2.4h-19.8M121.3 177v.1M121.3 167.1h8.2M121.7 161.5v1h-.7M121.7 176.1v.9h-.7M122.3 173.6h-19.8v2M122.3 171.5l.4 .1v1.9h-.3M122.3 173.8h-1v1M122.3 175.9v1.2h-22.1"/>
<path d="M122.3 172.5h1M122.4 171.5v2h-.1M122.4 175.9v1M122.7 171.6h.6v.9M122.7 175.9v1h-.4M123.3 172.5v.9h-.6M123.3 175.9v.9h-.6M129.5 167.1v8.8h-7.8M175.3 178.6l2 6.4M175.5 178.6l2 6.4-4 4 4 12.8-4 4 2 6.4M175.6 178.5l1 3.2M185.3 178.6l2 6.4"/>
<path d="M185.5 178.6l2 6.4-4 4 4 12.8-4 4 2 6.4M185.6 178.5l2 6.4M84.5 193.2v5.1l1.2 6.6M84.5 193.2h.7M85.2 193.2l.2 4.6 .7 6.6M85.2 193.2h1.7M86.9 193.2l.2 4.5 .7 6.6M100.2 182.8h4M100.3 182.4v26M100.3 182.4h3.7M100.3 182.4l-.1 .2M104 182.4v26"/>
<path d="M104 182.4l.2 .2M104.2 190.7h.1M104.2 186.8h71.5M104.2 187.1h71.1M104.2 182.5h72.5M104.2 181.9h72.3M104.2 190.7h69.8M111.7 195.4h31.4M113.3 195.4l.6-.1v.3zM124.7 192.3l-1.2 2.8M126.6 181.2v.2M126.8 180.9h.4"/>
<path d="M127.4 181.2v.2h-.8M134.5 181.7a.5 .5 0 0 1-.2-.7 .5 .5 0 0 1 .8 0 .5 .5 0 0 1-.2 .7M135.6 180.2h.5M135.9 180.2v1.5M136.7 192.6h2.2M136.8 181.7a.5 .5 0 0 1-.2-.7 .5 .5 0 0 1 .8 0 .5 .5 0 0 1-.2 .7M136.9 193.5l.9 1.4M137.8 192.6v2.3M138.6 193.5l-.8 1.4M144.3 181.2v.2M145.1 181.2v.2h-.8M145.1 183.6v.1"/>
<path d="M145.1 183.6l-.1 .3M145.8 180.6l-.3-.5h-9.3l-.3 .5-.5-.5h-9.2l-.4 .4v1.2M173.3 189l4 12.9M173.6 188.9l4 12.9M173.8 190.1h-69.6M176.4 181.7h-72.2v27.4h70.2M176.6 181.7l1 3.2zM177.3 184.9l-4 4M177.6 185.1l-4 4M183.3 189l4 12.9M183.6 188.9l4 12.9M183.8 190.1h67.8"/>
<path d="M184 190.7h67.6M185.3 187.1h66.3M185.7 186.8h65.9M186.4 181.9h65.2M186.7 182.5h64.9M187.3 184.9l-4 4M187.6 185.1l-4 4M220 180.6l.3-.5h9.3l.3 .5M220.2 180.2h-.2v1.5M220.9 181.7a.5 .5 0 0 1-.2-.7 .5 .5 0 0 1 .8 0 .5 .5 0 0 1-.2 .7M228.4 181.2v.2M229 194.8l1.3-.2a.83 .83 0 0 1 .8 .8 .83 .83 0 0 1-.8 .8 1.22 1.22 0 0 1-1.5-.4z"/>
<path d="M229.1 195.4h1.7M229.2 183.7l-.1 .2M229.2 181.2v.2h-.8M229.9 194.6v1.6M229.9 184.1h31.6M251.6 181.7v27.4M251.6 182.6h3.8M251.6 182.4h3.8M255.4 182.4l.2 .2h-.2M255.4 182.4v.2M255.4 182.6v25.6M259.5 184.1l.1 .6h-.3z"/>
<path d="M259.5 184.1v9.1M259.5 196.7v10.1M262.7 181.7l.2 .6h-.3zM262.7 181.7v11.5M262.7 196.7v12.4M264.7 181.7h-78.3M335.7 191.4h7.9M337.5 195.9h.3l-.1 .6zM337.7 191.4v7M337.7 191.4l.1 .6h-.3zM341.7 189.8l.6-.1v.3zM341.7 187.8v3.6a2.5 2.5 0 0 0-2.5 2.6 2.5 2.5 0 0 0 2.5 2.5"/>
<path d="M341.7 189.8h4.9M343 189.7l.6 .1-.6 .2zM343.6 191.4a2.5 2.5 0 0 1 2.5 2.6 2.5 2.5 0 0 1-2.5 2.5h-7.9M343.6 187.8v3.6M355.7 191.9h10.2M85.7 204.9a1.8 1.8 0 0 0 2.1 1.4M86.1 204.4v.4M86.1 204.8l.2 .4M86.1 204.8l-.4 .1M86.3 205.2a1.66 1.66 0 0 0 1.5 1.1M86.3 205.2h4.3M87.8 204.3l-1.7 .1"/>
<path d="M87.8 204.3h3.8v1.6M90.6 204.4v1.7M90.6 204.4h1M90.6 206.1h1M91.6 205.9v.4M91.6 205.9h4.6M92 214.7l-1.1 2.9M96.2 206.2l-8.4 .1M96.2 205.7v.5M96.2 205.7h4M96.2 206.2l.1 .1M96.3 206.3h3.8"/>
<path d="M100.2 206.2l-.1 .1M100.2 208h4M100.3 208.4h3.7M103.4 211.6h2.3M103.7 212.4l.8 1.4M104.2 208.4h70M104.2 204.1h71M104.2 203.8h71.3M104.2 208.2l-.2 .2M104.5 211.6v2.2M105.4 212.4l-.9 1.4M112.4 205.8l.2 1.8"/>
<path d="M112.6 207.6l.2 .6h-.3zM112.6 207.6l.6 6.7h-24.3M173.3 205.9l2 6.4M173.6 205.8l2 6.4M177.3 201.7l-4 4M177.6 201.9l-4 4M183.3 205.9l2 6.4M183.6 205.8l2 6.4M184.3 208.4h71.1M184.4 209.1h80.3M185.2 204.1h66.4M185.5 203.8h66.1"/>
<path d="M187.3 201.7l-4 4M187.6 201.9l-4 4M229.9 207.6l.2 .6h-.3zM229.9 206.8h31.6M230 205.8l-.2 8.5h22.6M233.7 214.7l-1.1 2.9M243.3 211.6h2.2M243.6 212.4l.8 1.4M244.4 211.6v2.2M245.3 212.4l-.9 1.4M251.6 208.2h3.8M255.4 208.2h.2"/>
<path d="M255.4 208.2v.2M255.6 208.2l-.2 .2M259.3 206.2h.3l-.1 .6zM262.6 208.5h.3l-.2 .6zM4 245.2h123v47.8M4 253.7h123M4 259.4h123M52.4 245.2v47.8M83.5 253.7v5.7M104.7 253.7v5.7M216 253h200M216 248h65"/>
<path d="M216 258h65M228.6 243v15M255.2 243v15M281 243v50M296 243v30M346 243v30M361 243v30M381 253v20M392 253v20M416 243h-200v50M4 265h123M4 270.6h123"/>
<path d="M4 276.2h123M84.9 279.3h1.3M85.5 278.6v1.3M216 278h65M216 273h200M216 263h165M216 268h65M231 263v15M256 263v15M311 273v20M393.4 260.5l9-2.5v10l-9-2.5zM4 281.8h123"/>
<path d="M4 287.4h123M83.5 287.4v5.6M84.9 280.6h1.3M104.7 287.4v5.6M267.4 287.2h1.2M267.4 286h1.2M268 285.5v1.1"/>
<circle cx="106" cy="37" r=".96"/>
<circle cx="106" cy="37" r="1"/>
<circle cx="112.5" cy="30.7" r=".91"/>
<circle cx="123" cy="31.2" r="1.01"/>
<circle cx="123" cy="31.2" r=".84"/>
<circle cx="129.3" cy="31.2" r="1.12"/>
<circle cx="129.3" cy="31.2" r="1.14"/>
<circle cx="135.5" cy="31.2" r=".42"/>
<circle cx="135.5" cy="31.2" r=".83"/>
<circle cx="135.5" cy="31.2" r="1"/>
<circle cx="141.7" cy="31.2" r="1.14"/>
<circle cx="141.7" cy="31.2" r="1.13"/>
<circle cx="148" cy="31.1" r="1.01"/>
<circle cx="148" cy="31.2" r=".83"/>
<circle cx="213.3" cy="30.7" r=".9"/>
<circle cx="229.9" cy="30.7" r=".91"/>
<circle cx="249.8" cy="37" r=".94"/>
<circle cx="249.8" cy="37" r=".99"/>
<circle cx="106" cy="47" r=".95"/>
<circle cx="106" cy="47" r=".99"/>
<circle cx="112.5" cy="53.3" r=".9"/>
<circle cx="123" cy="52.8" r=".84"/>
<circle cx="123" cy="52.8" r="1.01"/>
<circle cx="129.3" cy="52.8" r="1.12"/>
<circle cx="129.3" cy="52.8" r="1.14"/>
<circle cx="135.5" cy="52.8" r=".43"/>
<circle cx="135.5" cy="52.8" r=".83"/>
<circle cx="135.5" cy="52.8" r="1"/>
<circle cx="141.7" cy="52.8" r="1.14"/>
<circle cx="141.7" cy="52.8" r="1.13"/>
<circle cx="148" cy="52.8" r=".83"/>
<circle cx="148" cy="52.8" r="1"/>
<circle cx="148.2" cy="59.9" r=".98"/>
<circle cx="213.3" cy="53.3" r=".89"/>
<circle cx="221.1" cy="56.1" r=".9"/>
<circle cx="221.1" cy="56.1" r=".87"/>
<circle cx="249.8" cy="47" r=".95"/>
<circle cx="249.8" cy="47" r="1"/>
<circle cx="131.3" cy="107.4" r=".91"/>
<circle cx="131.3" cy="107.4" r=".34"/>
<circle cx="131.3" cy="107.4" r="1"/>
<circle cx="134.2" cy="107.4" r=".9"/>
<circle cx="134.2" cy="107.4" r=".86"/>
<circle cx="136.8" cy="107.4" r=".89"/>
<circle cx="136.9" cy="107.4" r=".86"/>
<circle cx="144.5" cy="110.6" r="1"/>
<circle cx="144.5" cy="110.6" r=".87"/>
<circle cx="144.5" cy="110.5" r=".9"/>
<circle cx="221.3" cy="110.6" r="1"/>
<circle cx="221.3" cy="110.6" r=".86"/>
<circle cx="221.3" cy="110.6" r=".9"/>
<circle cx="228.6" cy="110.6" r="1"/>
<circle cx="228.6" cy="110.6" r=".87"/>
<circle cx="228.6" cy="110.5" r=".9"/>
<circle cx="249.9" cy="115.8" r=".95"/>
<circle cx="250" cy="115.7" r="1"/>
<circle cx="321.6" cy="108.2" r=".96"/>
<circle cx="324.4" cy="107.6" r=".91"/>
<circle cx="329.8" cy="116.4" r="8.8"/>
<circle cx="335.3" cy="107.4" r=".92"/>
<circle cx="335.4" cy="107.4" r=".98"/>
<circle cx="338" cy="108.2" r=".97"/>
<circle cx="338.6" cy="111" r=".92"/>
<circle cx="321" cy="121.9" r=".93"/>
<circle cx="321.6" cy="124.7" r=".96"/>
<circle cx="324.2" cy="125.4" r=".92"/>
<circle cx="335.3" cy="125.3" r=".91"/>
<circle cx="338" cy="124.7" r=".97"/>
<circle cx="338.8" cy="122" r=".92"/>
<circle cx="347.1" cy="120.1" r="1.33"/>
<circle cx="347.1" cy="120.1" r="1.13"/>
<circle cx="347.1" cy="127.6" r="1.13"/>
<circle cx="347.1" cy="127.6" r="1.34"/>
<circle cx="347.1" cy="127.6" r="1.16"/>
<circle cx="347.1" cy="120.1" r="1.49"/>
<circle cx="347.1" cy="127.6" r="1.5"/>
<circle cx="369.1" cy="120.1" r="1.5"/>
<circle cx="369.1" cy="120.1" r="1.33"/>
<circle cx="369.1" cy="127.6" r="1.17"/>
<circle cx="369.1" cy="120.1" r="1.17"/>
<circle cx="369.1" cy="127.6" r="1.51"/>
<circle cx="369.1" cy="127.6" r="1.13"/>
<circle cx="369.1" cy="120.1" r="1.13"/>
<circle cx="369.1" cy="127.6" r="1.34"/>
<circle cx="112.5" cy="184.1" r=".9"/>
<circle cx="112.5" cy="195.4" r=".84"/>
<circle cx="124.1" cy="193.7" r=".99"/>
<circle cx="127" cy="181.3" r=".42"/>
<circle cx="134.7" cy="181.3" r=".39"/>
<circle cx="137" cy="181.3" r=".41"/>
<circle cx="144.7" cy="181.3" r=".42"/>
<circle cx="145.8" cy="184.1" r=".9"/>
<circle cx="145.8" cy="195.4" r=".84"/>
<circle cx="213.3" cy="184.1" r=".89"/>
<circle cx="221.1" cy="181.3" r=".4"/>
<circle cx="228.8" cy="181.3" r=".42"/>
<circle cx="229.6" cy="195.4" r="2.42"/>
<circle cx="229.9" cy="184.1" r=".9"/>
<circle cx="91.5" cy="216.1" r="1"/>
<circle cx="112.5" cy="206.7" r=".91"/>
<circle cx="145.8" cy="206.7" r=".91"/>
<circle cx="213.3" cy="206.7" r=".9"/>
<circle cx="229.9" cy="206.7" r=".91"/>
<circle cx="233.1" cy="216.1" r=".99"/>
</g>
<path d="M412.4 262.3a2.5 2.5 0 0 0-4.1-1.1 2.5 2.5 0 0 0 1 4.2 2.5 2.5 0 0 0 3.2-2.9l-.1-.2" fill="none" stroke="#000" stroke-width=".3" stroke-dasharray="30.5 1.3 1.3 1.3" stroke-dashoffset="24.5" stroke-linecap="butt"/>
<path d="M414.8 261.5a5 5 0 0 0-8.3-2 5 5 0 0 0 2.2 8.3 5 5 0 0 0 6.2-6l-.1-.3" fill="none" stroke="#000" stroke-width=".3" stroke-dasharray="30.5 1.3 1.3 1.3" stroke-dashoffset="16.7" stroke-linecap="butt"/>
<g fill="none" stroke="#000" stroke-width=".3" stroke-dasharray="6.3 1.3 1.3 1.3 5.1">
<path d="M175.5 25.1l2 6.5M177.5 31.6l-4 4M185.5 25.1l2 6.5M187.5 31.6l-4 4M173.5 52.4l2 6.4M177.5 48.4l-4 4M183.5 52.4l2 6.4M187.5 48.4l-4 4M175.5 105.8l2 4.9M177.5 110.7l-4 4M185.5 105.8l2 4.9M187.5 110.7l-4 4"/>
<path d="M173.5 128.5l2 4.9M177.5 124.5l-4 4M183.5 128.5l2 4.9M187.5 124.5l-4 4M175.5 178.6l2 6.4M185.5 178.6l2 6.4M177.5 185l-4 4M187.5 185l-4 4M173.5 205.8l2 6.4M177.5 201.8l-4 4M183.5 205.8l2 6.4M187.5 201.8l-4 4"/>
</g>
<path d="M173.5 114.7l4 9.8M183.5 114.7l4 9.8" fill="none" stroke="#000" stroke-width=".3" stroke-dasharray="6.3 1.3 1.3 1.3 5.1" stroke-dashoffset="5.5"/>
<path d="M173.5 35.6l4 12.8M183.5 35.6l4 12.8M173.5 189l4 12.8M183.5 189l4 12.8" fill="none" stroke="#000" stroke-width=".3" stroke-dasharray="6.3 1.3 1.3 1.3 5.1" stroke-dashoffset="4.1"/>
<path d="M358.2 116.4v15.5" fill="none" stroke="#000" stroke-width=".3" stroke-dasharray="30.5 1.3 1.3 1.3" stroke-dashoffset="24.6"/>
<path d="M229.1 195.4h-.8M230 196.2v.9M230 194.6v-.9M230.8 195.4h.8" fill="none" stroke="#000" stroke-width=".3" stroke-dasharray="30.5 1.3 1.3 1.3"/>
<path d="M410 255.7v14.9" fill="none" stroke="#000" stroke-width=".3" stroke-dasharray="30.5 1.3 1.3 1.3" stroke-dashoffset="25"/>
<path d="M403.4 263l12.6-.1" fill="none" stroke="#000" stroke-width=".3" stroke-dasharray="30.5 1.3 1.3 1.3" stroke-dashoffset="26.1"/>
<path d="M216 248v5" fill="none" stroke="#000" stroke-width=".3" stroke-dasharray="30.5 1.3 1.3 1.3" stroke-dashoffset="29.9"/>
<path d="M109.7 52.8v-21.7M135.5 52.8v-21.7M219.6 52.8v-21.7M245.5 52.8v-21.7" fill="none" stroke="#f00" stroke-width=".3" stroke-dasharray="30.5 1.3 1.3 1.3" stroke-dashoffset="21.6"/>
<g fill="#000">
<path d="M344.1 129l.5-.4-.3 .6z"/>
<path d="M155.4 31.2l.1 .6h-.3zM155.2 52.2h.3l-.1 .6z"/>
<path d="M255 26.4l.6 .2-.6 .1zM245.5 26.6l.6-.2v.3zM219 18.2l.6 .1-.6 .2zM135.5 18.3l.6-.1v.3zM255 151.9l.6 .1-.6 .2zM229.9 152l.6-.1v.3zM343 189.7l.6 .1-.6 .2zM341.7 189.8l.6-.1v.3z"/>
<path d="M84.5 101.5l.6-.2v.3zM255 101.3l.6 .2-.6 .1zM123 26.1l.6-.1v.3zM147.4 26l.6 .1-.6 .2zM113 22.5l.6-.2v.3zM157.4 22.3l.6 .2-.6 .1zM123.4 53.5l.2 .6 .3-.1zM135.7 53.7v.6l.3-.1zM84.5 22.5l.6-.1v.3zM109.1 22.4l.6 .1-.6 .2zM84.5 18.3l.6-.1v.3zM134.9 18.2l.6 .1-.6 .2zM112.6 207.6l-.1 .6h.3zM229.9 207.6l-.1 .6h.3zM113.3 195.4l.6 .2v-.3zM84.5 152l.6-.1v.3zM111.9 151.9l.6 .1-.6 .2z"/>
<path d="M358.1 132.9l.6-.2v.3zM371.2 132.7l.6 .2-.6 .1z"/>
<path d="M357.5 132.7l.6 .2-.6 .1zM344.6 132.9l.6-.2v.3z"/>
<path d="M378.7 129.6h.3l-.1 .6zM378.9 104.2l.1 .6h-.3z"/>
<path d="M112.5 152l.6-.1v.3zM145.2 151.9l.6 .1-.6 .2z"/>
<path d="M145.8 152l.6-.1v.3zM212.7 151.9l.6 .1-.6 .2z"/>
<path d="M213.3 152l.6-.1v.3zM229.3 151.9l.6 .1-.6 .2z"/>
<path d="M259.5 184.1l.1 .6h-.3zM259.3 206.2h.3l-.1 .6zM262.7 181.7l.2 .6h-.3zM262.6 208.5h.3l-.2 .6zM337.7 191.4l.1 .6h-.3zM337.5 195.9h.3l-.1 .6z"/>
</g>
<g font-size="6.3">
<text x="282.1" y="250.3">名称</text>
<text x="347.1" y="250.3">图号</text>
<text x="282.1" y="260.3">材质</text>
<text x="347.1" y="260.3">质量</text>
<text x="383.3" y="262.1">视</text>
<text x="383.3" y="269.9">图</text>
<text x="282.1" y="270.3">版次</text>
<text x="347.1" y="270.3">比例</text>
</g>
<g font-size="4.2">
<text x="4.8" y="237.6">注意：1.行走平行度（正面+侧面），450行程内，≤±0.03mm，1000行程内，≤±0.05mm。</text>
<text x="12.2" y="243.3">2.本体形变，450行程内，≤±0.03mm，1000行程内，≤±0.05mm。</text>
<text x="18.6" y="251.3">型号/规格</text>
<text x="70.6" y="251.3">GTH8-850-BL-M20-C4</text>
<text x="301.9" y="249.5">GTH8-850-BL-M20-C4</text>
<text x="14.4" y="258.3">螺杆型号/规格</text>
<text x="19.7" y="263.9">有效行程</text>
<text x="63.7" y="258.3">1605</text>
<text x="86.5" y="263.9">850</text>
<text x="89.9" y="258.3">1610</text>
<text x="111.7" y="258.3">1620</text>
<text x="19.7" y="269.5">精度等级</text>
<text x="87.6" y="269.5">C7</text>
<text x="259" y="267">2022/9/23</text>
<text x="19.7" y="275.2">马达容量</text>
<text x="70.6" y="275.2">200/400W（无刹车）</text>
<text x="15.4" y="280.8">重复定位精度</text>
<text x="86.7" y="280.8">0.02</text>
<text x="9.1" y="286.4">感应开关方式及数量</text>
<text x="72.7" y="286.4">外挂型三只（C4）</text>
<text x="15.5" y="292">建议最快速度</text>
<text x="60.5" y="292">250MM/S</text>
<text x="86.7" y="292">500MM/S</text>
<text x="106.4" y="292">1000MMM/S</text>
</g>
<g font-size="4.1">
<text x="359.8" y="190.7">I</text>
<text x="233.1" y="196.9">I</text>
<text x="355.7" y="195.9">1 : 1</text>
</g>
<g font-size="3.5">
<text x="47.2" y="23.8">75.50 滑台极限位置 1</text>
<text x="99.2" y="19.6">153 滑台原点位置</text>
<text x="137.5" y="23.7">135</text>
<text x="170.2" y="19.6">850 有效行程</text>
<text x="138.3" y="27.4">75</text>
<text x="257.4" y="27.8">30.50 滑台极限位置 1</text>
<text x="156.6" y="43.3" transform="rotate(-90 156.6 43.3)">65</text>
<text x="139.5" y="61.1">2 x</text>
<text x="151.2" y="61.1">5</text>
<text x="159.6" y="61.1">8</text>
<text x="133.5" y="67.8">4 x M6 贯穿</text>
<text x="178" y="102.7">1111</text>
<text x="380.2" y="119.8" transform="rotate(-90 380.2 119.8)">78</text>
<text x="328" y="135.6">基准面</text>
<text x="347.2" y="134.1">40.70</text>
<text x="363.8" y="134.1">41</text>
<text x="96.5" y="153.3">84</text>
<text x="123.9" y="153.3">100</text>
<text x="174.1" y="153.3">800</text>
<text x="219.1" y="153.3">50</text>
<text x="239.8" y="153.3">77</text>
<text x="346.6" y="191.1">2</text>
<text x="115.3" y="194.9">2 x</text>
<text x="126.9" y="194.9">5 H7</text>
<text x="140.7" y="194.9">4</text>
<text x="260.8" y="196.7" transform="rotate(-90 260.8 196.7)">68</text>
<text x="264" y="196.7" transform="rotate(-90 264 196.7)">82</text>
<text x="337.2" y="209" transform="rotate(-90 337.2 209)">+0.012</text>
<text x="340.7" y="207.2" transform="rotate(-90 340.7 207.2)">0</text>
<text x="89" y="213.9">18 x M6</text>
<text x="107.3" y="213.9">15</text>
<text x="232.4" y="213.9">4 x M6</text>
<text x="247.2" y="213.9">15</text>
<text x="340.7" y="212.5" transform="rotate(-90 340.7 212.5)">5</text>
<text x="94.2" y="217.4">5.40 贯穿</text>
<text x="235.9" y="217.4">5.40 贯穿</text>
<text x="221.4" y="246.8">1</text>
<text x="221.4" y="251.8">2</text>
<text x="218.8" y="256.8">序号</text>
<text x="232.2" y="256.8">修 订 版 次</text>
<text x="257.5" y="256.8">设计变更编号</text>
<text x="228.2" y="261.8">设</text>
<text x="240.1" y="261.8">计</text>
<text x="252" y="261.8">变</text>
<text x="263.9" y="261.8">更</text>
<text x="219.1" y="266.7">设 计</text>
<text x="368.3" y="269.3">1:3</text>
<text x="219.1" y="271.7">校 核</text>
<text x="219.1" y="276.7">批 准</text>
<text x="222.9" y="282.7">技术要求：</text>
<text x="231.8" y="287.3">1、未标注公差全部 0.1</text>
<text x="231.7" y="291.8">2、未标注倒角全部C0.3</text>
</g>
</svg>
